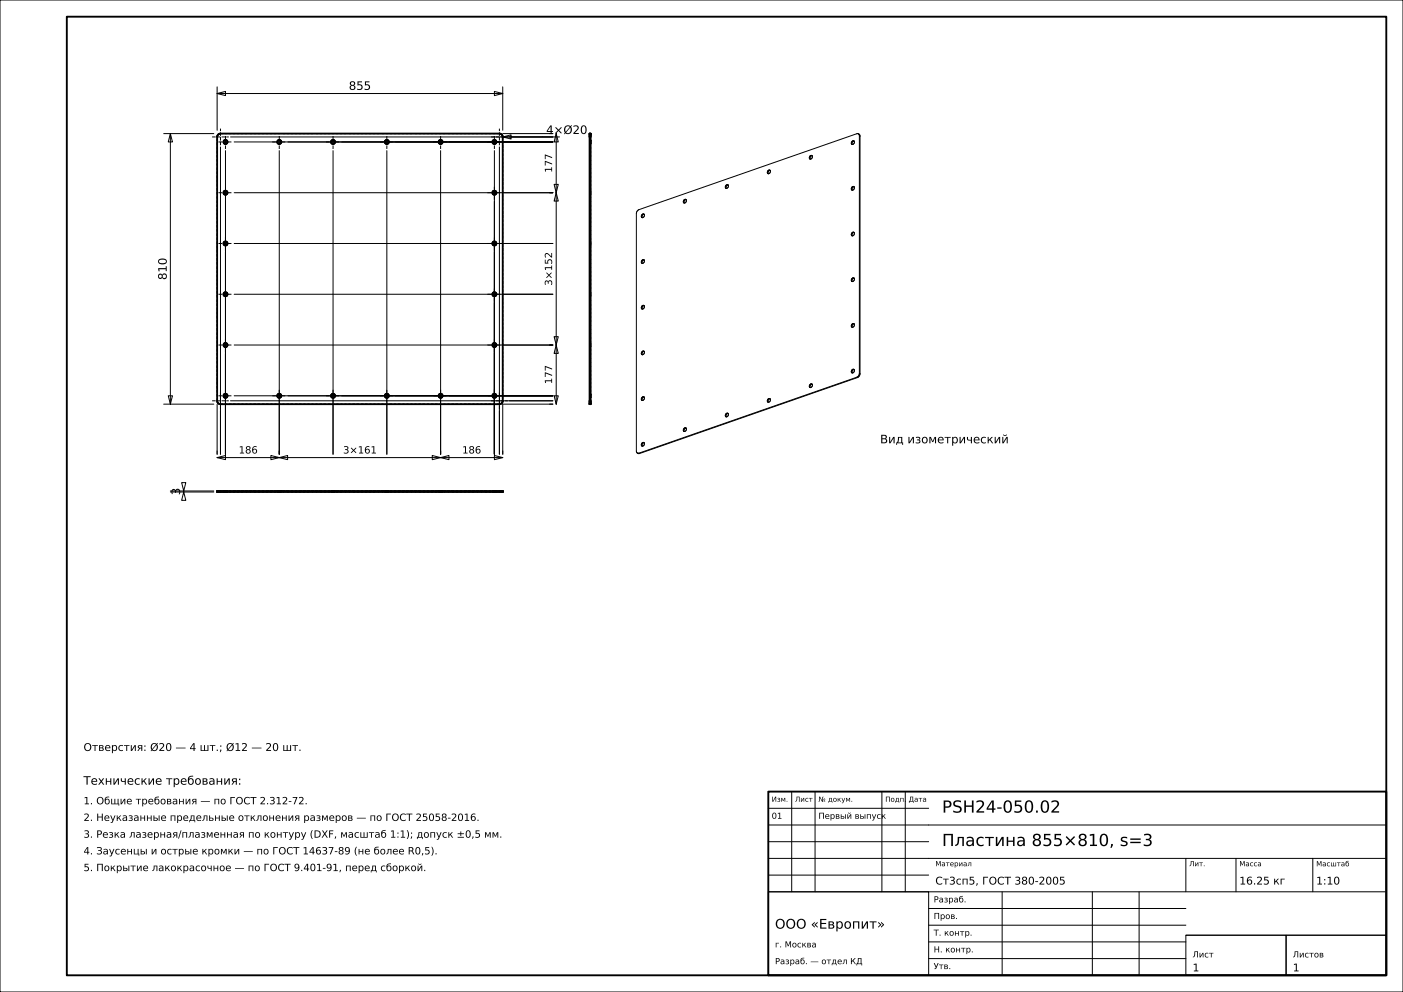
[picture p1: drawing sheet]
<svg xmlns="http://www.w3.org/2000/svg" width="420mm" height="297mm" viewBox="0 0 420 297" stroke-linecap="round" stroke-linejoin="round" font-family="sans-serif">
<g fill="none" stroke="#000" stroke-width=".3">
<path d="M0 0h420v297h-420zM49 40h15M51 40l.6 2.5h-1.2zM51 40v81M65 28l2.5-.6v1.2zM65 26v13M65 28h85.5M148 27.4l2.5 .6-2.5 .6zM150.5 26v13M150.5 40h15M166.5 40l.6 2.5h-1.2zM166.5 40v81"/>
<path d="M66 44v92M67.5 45.1v90.9M69 41h98.5M70.1 57.7h95.4M70.1 42.5h95.4M83.6 45.1v90.9M99.7 45.1v90.9M115.8 45.1v90.9M131.9 45.1v90.9M148 45.1v90.9M149.5 44v92M150.5 41l2.5-.6v1.2z"/>
<path d="M165.9 55.2h1.2l-.6 2.5zM166.5 57.7l.6 2.5h-1.2zM205.4 59.8l.1 .1a.72 .72 0 0 1-.6 .9M205.4 59.8a.58 .58 0 0 0-.7 .2 .58 .58 0 0 0 .2 .8M205.4 59.8a.69 .69 0 0 0-.6 1M218 55.4a.58 .58 0 0 0-.8 .2 .58 .58 0 0 0 .2 .8M218 55.4l.1 .2a.72 .72 0 0 1-.7 .8M218 55.4a.69 .69 0 0 0-.6 1M229.9 51.1l.2-.2a.49 .49 0 0 1 .4 .8 .49 .49 0 0 1-.8 0zM230.5 51a.69 .69 0 0 0-.5 1M243.1 46.6l.1 .2a.72 .72 0 0 1-.6 .8M243.1 46.6a.58 .58 0 0 0-.7 .3 .58 .58 0 0 0 .2 .7"/>
<path d="M243.1 46.6a.69 .69 0 0 0-.5 1M255.7 42.2l.1 .2a.72 .72 0 0 1-.7 .9M255.7 42.2a.58 .58 0 0 0-.8 .3 .58 .58 0 0 0 .2 .8M255.7 55.9l.1 .2a.72 .72 0 0 1-.7 .8M255.7 55.9a.58 .58 0 0 0-.8 .3 .58 .58 0 0 0 .2 .7M255.7 42.2a.69 .69 0 0 0-.6 1.1M255.7 55.9a.69 .69 0 0 0-.6 1M257 40.1l-.5-.1-65.2 22.8-.6 .4-.2 .7v71.1l.3 .7M257 40.1l.5 .7M257 40.1l.3 .6M257.3 40.7v71.1M257.3 40.7l.2 .1"/>
<path d="M257.5 40.8v71.1M70.1 72.9h95.4M192.8 64.1l.1 .2a.72 .72 0 0 1-.6 .9M192.8 64.1a.58 .58 0 0 0-.7 .3 .58 .58 0 0 0 .2 .8M192.8 77.8l.1 .2a.72 .72 0 0 1-.6 .9M192.8 77.8a.58 .58 0 0 0-.7 .3 .58 .58 0 0 0 .2 .8M192.8 64.2a.69 .69 0 0 0-.5 1M192.8 77.8a.69 .69 0 0 0-.5 1.1M255.7 69.6l.1 .2a.72 .72 0 0 1-.7 .8M255.7 69.6a.58 .58 0 0 0-.8 .3 .58 .58 0 0 0 .2 .7M255.7 69.6a.69 .69 0 0 0-.6 1M70.1 88.1h95.4"/>
<path d="M192.8 91.5l.1 .2a.72 .72 0 0 1-.6 .8M192.8 91.5a.58 .58 0 0 0-.7 .3 .58 .58 0 0 0 .2 .7M192.8 91.5a.69 .69 0 0 0-.5 1M255.1 97l.2-.1a.49 .49 0 0 1 .4 .7 .49 .49 0 0 1-.9 .1zM255.7 83.3l.1 .2a.72 .72 0 0 1-.7 .8M255.7 83.3a.58 .58 0 0 0-.8 .2 .58 .58 0 0 0 .2 .8M255.7 97a.69 .69 0 0 0-.6 1M255.7 83.3a.69 .69 0 0 0-.6 1M50.4 118.5h1.2l-.6 2.5zM70.1 103.3h95.4M70.1 118.5h95.4M165.9 118.5h1.2l-.6 2.5z"/>
<path d="M165.9 100.8h1.2l-.6 2.5zM166.5 103.3l.6 2.5h-1.2zM192.2 105.3l.2-.2a.49 .49 0 0 1 .4 .8 .49 .49 0 0 1-.8 0zM192.8 118.9l.1 .2a.72 .72 0 0 1-.6 .8M192.8 118.9a.58 .58 0 0 0-.7 .2 .58 .58 0 0 0 .2 .8M192.8 118.9a.69 .69 0 0 0-.5 1M192.8 105.2a.69 .69 0 0 0-.5 1M229.9 119.5l.2-.1a.49 .49 0 0 1 .4 .7 .49 .49 0 0 1-.8 0zM230.5 119.4a.69 .69 0 0 0-.5 1M243.1 115l.1 .2a.72 .72 0 0 1-.6 .8M243.1 115a.58 .58 0 0 0-.7 .3 .58 .58 0 0 0 .2 .7M243.1 115a.69 .69 0 0 0-.5 1"/>
<path d="M255.7 110.6l.1 .2a.72 .72 0 0 1-.7 .9M255.7 110.6a.58 .58 0 0 0-.8 .3 .58 .58 0 0 0 .2 .8M255.7 110.6a.69 .69 0 0 0-.6 1.1M256.5 112.9l-65.2 22.8M256.5 112.9l.2 .1M256.7 113l-65.2 22.8M257.3 111.8l-.3 .7-.5 .4M257.3 111.8l.2 .1M257.5 111.9l-.3 .7-.5 .4M49 121h15M65 137l2.5-.6v1.2zM65 121v15"/>
<path d="M65 137h85.5M69 120h96.5M81.1 136.4l2.5 .6-2.5 .6zM83.6 137l2.5-.6v1.2zM129.4 136.4l2.5 .6-2.5 .6zM131.9 137l2.5-.6v1.2zM148 136.4l2.5 .6-2.5 .6zM165.5 121h-15v15M190.8 135.7l.7 .1M190.8 135.7h.5M191.3 135.7l.2 .1M192.8 132.5l.1 .2a.72 .72 0 0 1-.6 .9"/>
<path d="M192.8 132.5a.58 .58 0 0 0-.7 .3 .58 .58 0 0 0 .2 .8M192.8 132.6a.69 .69 0 0 0-.5 1M205.4 128.2a.58 .58 0 0 0-.7 .2 .58 .58 0 0 0 .2 .8M205.4 128.2l.1 .2a.72 .72 0 0 1-.6 .8M205.4 128.2a.69 .69 0 0 0-.6 1M218 123.8a.58 .58 0 0 0-.8 .3 .58 .58 0 0 0 .2 .7M218 123.8l.1 .2a.72 .72 0 0 1-.7 .8M218 123.8a.69 .69 0 0 0-.6 1M51 147.3h13M51 147h13M54.4 144.5h1.2l-.6 2.5zM55 147.3l.6 2.5h-1.2z"/>
<path d="M55 147v.3M237 237v30M244 237v30M264 237v30M271 237v30M230 257h185M230 252h48M230 247h185M230 242h48M355 257v10M370 257v10M393 257v10"/>
<path d="M230 267h48v25h-48zM230 267h185M230 262h48M278 277h77M278 272h77M300 267v25M327 267v25M341 267v25M278 287h77M278 282h77M355 280h30v12h-30zM355 280h60"/>
<path d="M385 280h30v12h-30z"/>
</g>
<g fill="none" stroke="#000" stroke-width=".56">
<path d="M20 5h395v287h-395zM176.5 40h.3v81h-.3zM65.2 40.4l.8-.4h83.5l.6 .2 .4 .8v79l-.2 .6-.8 .4h-83.5l-.6-.2-.4-.8v-79zM176.5 41h.3M176.5 120h.3M65 147h85.5v.3h-85.5zM66 147v.3M149.5 147v.3M230 237h185v55h-185z"/>
<circle cx="67.5" cy="42.5" r=".6"/>
<circle cx="67.5" cy="57.7" r=".6"/>
<circle cx="83.6" cy="42.5" r=".6"/>
<circle cx="99.7" cy="42.5" r=".6"/>
<circle cx="115.8" cy="42.5" r=".6"/>
<circle cx="131.9" cy="42.5" r=".6"/>
<circle cx="148" cy="42.5" r=".6"/>
<circle cx="148" cy="57.7" r=".6"/>
<circle cx="67.5" cy="72.9" r=".6"/>
<circle cx="148" cy="72.9" r=".6"/>
<circle cx="67.5" cy="88.1" r=".6"/>
<circle cx="148" cy="88.1" r=".6"/>
<circle cx="67.5" cy="103.3" r=".6"/>
<circle cx="67.5" cy="118.5" r=".6"/>
<circle cx="83.6" cy="118.5" r=".6"/>
<circle cx="99.7" cy="118.5" r=".6"/>
<circle cx="115.8" cy="118.5" r=".6"/>
<circle cx="131.9" cy="118.5" r=".6"/>
<circle cx="148" cy="118.5" r=".6"/>
<circle cx="148" cy="103.3" r=".6"/>
</g>
<g fill="none" stroke="#000" stroke-width=".3" stroke-dasharray=".7 .5" stroke-linecap="butt">
<path d="M66 40h83.5M149.5 40h.2M176.8 40h-.3M65 41v-.2M65 40.8l.1-.2M65.1 40.6l.1-.2M65.2 40.4l.2-.2M65.4 40.2l.2-.1M65.6 40.1l.2-.1M65.8 40h.2M66.9 42.5v-.2M66.9 57.7v-.2"/>
<path d="M66.9 42.3l.1-.2M66.9 42.7v-.2M66.9 57.5l.1-.2M66.9 57.9v-.2M67 42.1l.1-.1M67 42.9l-.1-.2M67 57.3l.1-.1M67 58.1l-.1-.2M67.1 42l.2-.1M67.1 43l-.1-.1M67.1 57.2l.2-.1M67.1 58.2l-.1-.1"/>
<path d="M67.3 41.9h.2M67.3 43.1l-.2-.1M67.3 57.1h.2M67.3 58.3l-.2-.1M67.5 41.9h.2M67.5 43.1h-.2M67.5 57.1h.2M67.5 58.3h-.2M67.7 41.9l.2 .1M67.7 43.1h-.2M67.7 57.1l.2 .1M67.7 58.3h-.2"/>
<path d="M67.9 42l.1 .1M67.9 43l-.2 .1M67.9 57.2l.1 .1M67.9 58.2l-.2 .1M68 42.1l.1 .2M68 42.9l-.1 .1M68 57.3l.1 .2M68 58.1l-.1 .1M68.1 42.3v.2M68.1 42.7l-.1 .2M68.1 57.5v.2M68.1 57.9l-.1 .2"/>
<path d="M68.1 42.5v.2M68.1 57.7v.2M83 42.5v-.2M83 42.3l.1-.2M83 42.7v-.2M83.1 42.1l.1-.1M83.1 42.9l-.1-.2M83.2 42l.2-.1M83.2 43l-.1-.1M83.4 41.9h.2M83.4 43.1l-.2-.1M83.6 41.9h.2"/>
<path d="M83.6 43.1h-.2M83.8 41.9l.2 .1M83.8 43.1h-.2M84 42l.1 .1M84 43l-.2 .1M84.1 42.1l.1 .2M84.1 42.9l-.1 .1M84.2 42.3v.2M84.2 42.7l-.1 .2M84.2 42.5v.2M99.1 42.5v-.2M99.1 42.3l.1-.2"/>
<path d="M99.1 42.7v-.2M99.2 42.1l.1-.1M99.2 42.9l-.1-.2M99.3 42l.2-.1M99.3 43l-.1-.1M99.5 41.9h.2M99.5 43.1l-.2-.1M99.7 41.9h.2M99.7 43.1h-.2M99.9 41.9l.2 .1M99.9 43.1h-.2M100.1 42l.1 .1"/>
<path d="M100.1 43l-.2 .1M100.2 42.1l.1 .2M100.2 42.9l-.1 .1M100.3 42.3v.2M100.3 42.7l-.1 .2M100.3 42.5v.2M115.2 42.5v-.2M115.2 42.3l.1-.2M115.2 42.7v-.2M115.3 42.1l.1-.1M115.3 42.9l-.1-.2M115.4 42l.2-.1"/>
<path d="M115.4 43l-.1-.1M115.6 41.9h.2M115.6 43.1l-.2-.1M115.8 41.9h.2M115.8 43.1h-.2M116 41.9l.2 .1M116 43.1h-.2M116.2 42l.1 .1M116.2 43l-.2 .1M116.3 42.1l.1 .2M116.3 42.9l-.1 .1M116.4 42.3v.2"/>
<path d="M116.4 42.7l-.1 .2M116.4 42.5v.2M131.3 42.5v-.2M131.3 42.3l.1-.2M131.3 42.7v-.2M131.4 42.1l.1-.1M131.4 42.9l-.1-.2M131.5 42l.2-.1M131.5 43l-.1-.1M131.7 41.9h.2M131.7 43.1l-.2-.1M131.9 41.9h.2"/>
<path d="M131.9 43.1h-.2M132.1 41.9l.2 .1M132.1 43.1h-.2M132.3 42l.1 .1M132.3 43l-.2 .1M132.4 42.1l.1 .2M132.4 42.9l-.1 .1M132.5 42.3v.2M132.5 42.7l-.1 .2M132.5 42.5v.2M147.4 42.5v-.2M147.4 57.7v-.2"/>
<path d="M147.4 42.3l.1-.2M147.4 42.7v-.2M147.4 57.5l.1-.2M147.4 57.9v-.2M147.5 42.1l.1-.1M147.5 42.9l-.1-.2M147.5 57.3l.1-.1M147.5 58.1l-.1-.2M147.6 42l.2-.1M147.6 43l-.1-.1M147.6 57.2l.2-.1M147.6 58.2l-.1-.1"/>
<path d="M147.8 41.9h.2M147.8 43.1l-.2-.1M147.8 57.1h.2M147.8 58.3l-.2-.1M148 41.9h.2M148 43.1h-.2M148 57.1h.2M148 58.3h-.2M148.2 41.9l.2 .1M148.2 43.1h-.2M148.2 57.1l.2 .1M148.2 58.3h-.2"/>
<path d="M148.4 42l.1 .1M148.4 43l-.2 .1M148.4 57.2l.1 .1M148.4 58.2l-.2 .1M148.5 42.1l.1 .2M148.5 42.9l-.1 .1M148.5 57.3l.1 .2M148.5 58.1l-.1 .1M148.6 42.3v.2M148.6 42.7l-.1 .2M148.6 57.5v.2M148.6 57.9l-.1 .2"/>
<path d="M148.6 42.5v.2M148.6 57.7v.2M149.7 40l.2 .1M149.9 40.1l.2 .1M150.1 40.2l.2 .2M150.3 40.4l.1 .2M150.4 40.6l.1 .2M150.5 40.8v.2M150.5 41v79M176.5 42.5v.1M176.5 42.6v.1M176.5 42.7v.1"/>
<path d="M176.5 42.8v.1M176.5 42.9v.1M176.5 43v.1M176.5 43.1v-.1M176.5 43v-.1M176.5 42.9v-.1M176.5 42.8v-.2M176.5 42.6v-.1M176.5 42.5v-.1M176.5 42.4v-.2M176.5 42.2v-.1M176.5 42.1v-.1"/>
<path d="M176.5 42v-.1M176.5 41.9v.1M176.5 42v.1M176.5 42.1v.1M176.5 42.2v.1M176.5 42.3v.1M176.5 42.4v.1M176.5 57.7v.1M176.5 57.8v.1M176.5 57.9v.1M176.5 58v.1M176.5 58.1v.1"/>
<path d="M176.5 58.2v.1M176.5 58.3v-.1M176.5 58.2v-.1M176.5 58.1v-.1M176.5 58v-.2M176.5 57.8v-.1M176.5 57.7v-.1M176.5 57.6v-.2M176.5 57.4v-.1M176.5 57.3v-.1M176.5 57.2v-.1M176.5 57.1v.1"/>
<path d="M176.5 57.2v.1M176.5 57.3v.1M176.5 57.4v.1M176.5 57.5v.1M176.5 57.6v.1M176.5 40v.1M176.5 40.1v.1M176.5 40.2v.1M176.5 40.3v.1M176.5 40.4v.1M176.5 40.5v.1M176.5 40.6v.1"/>
<path d="M176.5 40.7v.1M176.5 40.8v.1M176.5 40.9v.1M176.5 41v79M176.8 42.5v-.1M176.8 42.4v-.1M176.8 42.3v-.1M176.8 42.2v-.1M176.8 42.1v-.1M176.8 42v-.1M176.8 41.9v.1M176.8 42v.1"/>
<path d="M176.8 42.1v.1M176.8 42.2v.2M176.8 42.4v.1M176.8 42.5v.1M176.8 42.6v.2M176.8 42.8v.1M176.8 42.9v.1M176.8 43v.1M176.8 43.1v-.1M176.8 43v-.1M176.8 42.9v-.1M176.8 42.8v-.1"/>
<path d="M176.8 42.7v-.1M176.8 42.6v-.1M176.8 57.7v-.1M176.8 57.6v-.1M176.8 57.5v-.1M176.8 57.4v-.1M176.8 57.3v-.1M176.8 57.2v-.1M176.8 57.1v.1M176.8 57.2v.1M176.8 57.3v.1M176.8 57.4v.2"/>
<path d="M176.8 57.6v.1M176.8 57.7v.1M176.8 57.8v.2M176.8 58v.1M176.8 58.1v.1M176.8 58.2v.1M176.8 58.3v-.1M176.8 58.2v-.1M176.8 58.1v-.1M176.8 58v-.1M176.8 57.9v-.1M176.8 57.8v-.1"/>
<path d="M176.8 41v-.1M176.8 40.9v-.1M176.8 40.8v-.1M176.8 40.7v-.1M176.8 40.6v-.1M176.8 40.5v-.1M176.8 40.4v-.1M176.8 40.3v-.1M176.8 40.2v-.1M176.8 40.1v-.1M66.9 72.9v-.2M66.9 72.7l.1-.2"/>
<path d="M66.9 73.1v-.2M67 72.5l.1-.1M67 73.3l-.1-.2M67.1 72.4l.2-.1M67.1 73.4l-.1-.1M67.3 72.3h.2M67.3 73.5l-.2-.1M67.5 72.3h.2M67.5 73.5h-.2M67.7 72.3l.2 .1M67.7 73.5h-.2M67.9 72.4l.1 .1"/>
<path d="M67.9 73.4l-.2 .1M68 72.5l.1 .2M68 73.3l-.1 .1M68.1 72.7v.2M68.1 73.1l-.1 .2M68.1 72.9v.2M147.4 72.9v-.2M147.4 72.7l.1-.2M147.4 73.1v-.2M147.5 72.5l.1-.1M147.5 73.3l-.1-.2M147.6 72.4l.2-.1"/>
<path d="M147.6 73.4l-.1-.1M147.8 72.3h.2M147.8 73.5l-.2-.1M148 72.3h.2M148 73.5h-.2M148.2 72.3l.2 .1M148.2 73.5h-.2M148.4 72.4l.1 .1M148.4 73.4l-.2 .1M148.5 72.5l.1 .2M148.5 73.3l-.1 .1M148.6 72.7v.2"/>
<path d="M148.6 73.1l-.1 .2M148.6 72.9v.2M176.5 72.9v.1M176.5 73v.1M176.5 73.1v.1M176.5 73.2v.1M176.5 73.3v.1M176.5 73.4v.1M176.5 73.5v-.1M176.5 73.4v-.1M176.5 73.3v-.1M176.5 73.2v-.2"/>
<path d="M176.5 73v-.1M176.5 72.9v-.1M176.5 72.8v-.2M176.5 72.6v-.1M176.5 72.5v-.1M176.5 72.4v-.1M176.5 72.3v.1M176.5 72.4v.1M176.5 72.5v.1M176.5 72.6v.1M176.5 72.7v.1M176.5 72.8v.1"/>
<path d="M176.8 72.9v-.1M176.8 72.8v-.1M176.8 72.7v-.1M176.8 72.6v-.1M176.8 72.5v-.1M176.8 72.4v-.1M176.8 72.3v.1M176.8 72.4v.1M176.8 72.5v.1M176.8 72.6v.2M176.8 72.8v.1M176.8 72.9v.1"/>
<path d="M176.8 73v.2M176.8 73.2v.1M176.8 73.3v.1M176.8 73.4v.1M176.8 73.5v-.1M176.8 73.4v-.1M176.8 73.3v-.1M176.8 73.2v-.1M176.8 73.1v-.1M176.8 73v-.1M66.9 88.1v-.2M66.9 87.9l.1-.2"/>
<path d="M66.9 88.3v-.2M67 87.7l.1-.1M67 88.5l-.1-.2M67.1 87.6l.2-.1M67.1 88.6l-.1-.1M67.3 87.5h.2M67.3 88.7l-.2-.1M67.5 87.5h.2M67.5 88.7h-.2M67.7 87.5l.2 .1M67.7 88.7h-.2M67.9 87.6l.1 .1"/>
<path d="M67.9 88.6l-.2 .1M68 87.7l.1 .2M68 88.5l-.1 .1M68.1 87.9v.2M68.1 88.3l-.1 .2M68.1 88.1v.2M147.4 88.1v-.2M147.4 87.9l.1-.2M147.4 88.3v-.2M147.5 87.7l.1-.1M147.5 88.5l-.1-.2M147.6 87.6l.2-.1"/>
<path d="M147.6 88.6l-.1-.1M147.8 87.5h.2M147.8 88.7l-.2-.1M148 87.5h.2M148 88.7h-.2M148.2 87.5l.2 .1M148.2 88.7h-.2M148.4 87.6l.1 .1M148.4 88.6l-.2 .1M148.5 87.7l.1 .2M148.5 88.5l-.1 .1M148.6 87.9v.2"/>
<path d="M148.6 88.3l-.1 .2M148.6 88.1v.2M176.5 88.1v.1M176.5 88.2v.1M176.5 88.3v.1M176.5 88.4v.1M176.5 88.5v.1M176.5 88.6v.1M176.5 88.7v-.1M176.5 88.6v-.1M176.5 88.5v-.1M176.5 88.4v-.2"/>
<path d="M176.5 88.2v-.1M176.5 88.1v-.1M176.5 88v-.2M176.5 87.8v-.1M176.5 87.7v-.1M176.5 87.6v-.1M176.5 87.5v.1M176.5 87.6v.1M176.5 87.7v.1M176.5 87.8v.1M176.5 87.9v.1M176.5 88v.1"/>
<path d="M176.8 88.1v-.1M176.8 88v-.1M176.8 87.9v-.1M176.8 87.8v-.1M176.8 87.7v-.1M176.8 87.6v-.1M176.8 87.5v.1M176.8 87.6v.1M176.8 87.7v.1M176.8 87.8v.2M176.8 88v.1M176.8 88.1v.1"/>
<path d="M176.8 88.2v.2M176.8 88.4v.1M176.8 88.5v.1M176.8 88.6v.1M176.8 88.7v-.1M176.8 88.6v-.1M176.8 88.5v-.1M176.8 88.4v-.1M176.8 88.3v-.1M176.8 88.2v-.1M66.9 103.3v-.2M66.9 118.5v-.2"/>
<path d="M66.9 103.1l.1-.2M66.9 103.5v-.2M66.9 118.3l.1-.2M66.9 118.7v-.2M67 102.9l.1-.1M67 103.7l-.1-.2M67 118.1l.1-.1M67 118.9l-.1-.2M67.1 102.8l.2-.1M67.1 103.8l-.1-.1M67.1 118l.2-.1M67.1 119l-.1-.1"/>
<path d="M67.3 102.7h.2M67.3 103.9l-.2-.1M67.3 117.9h.2M67.3 119.1l-.2-.1M67.5 102.7h.2M67.5 103.9h-.2M67.5 117.9h.2M67.5 119.1h-.2M67.7 102.7l.2 .1M67.7 103.9h-.2M67.7 117.9l.2 .1M67.7 119.1h-.2"/>
<path d="M67.9 102.8l.1 .1M67.9 103.8l-.2 .1M67.9 118l.1 .1M67.9 119l-.2 .1M68 102.9l.1 .2M68 103.7l-.1 .1M68 118.1l.1 .2M68 118.9l-.1 .1M68.1 103.1v.2M68.1 103.5l-.1 .2M68.1 118.3v.2M68.1 118.7l-.1 .2"/>
<path d="M68.1 103.3v.2M68.1 118.5v.2M83 118.5v-.2M83 118.3l.1-.2M83 118.7v-.2M83.1 118.1l.1-.1M83.1 118.9l-.1-.2M83.2 118l.2-.1M83.2 119l-.1-.1M83.4 117.9h.2M83.4 119.1l-.2-.1M83.6 117.9h.2"/>
<path d="M83.6 119.1h-.2M83.8 117.9l.2 .1M83.8 119.1h-.2M84 118l.1 .1M84 119l-.2 .1M84.1 118.1l.1 .2M84.1 118.9l-.1 .1M84.2 118.3v.2M84.2 118.7l-.1 .2M84.2 118.5v.2M99.1 118.5v-.2M99.1 118.3l.1-.2"/>
<path d="M99.1 118.7v-.2M99.2 118.1l.1-.1M99.2 118.9l-.1-.2M99.3 118l.2-.1M99.3 119l-.1-.1M99.5 117.9h.2M99.5 119.1l-.2-.1M99.7 117.9h.2M99.7 119.1h-.2M99.9 117.9l.2 .1M99.9 119.1h-.2M100.1 118l.1 .1"/>
<path d="M100.1 119l-.2 .1M100.2 118.1l.1 .2M100.2 118.9l-.1 .1M100.3 118.3v.2M100.3 118.7l-.1 .2M100.3 118.5v.2M115.2 118.5v-.2M115.2 118.3l.1-.2M115.2 118.7v-.2M115.3 118.1l.1-.1M115.3 118.9l-.1-.2M115.4 118l.2-.1"/>
<path d="M115.4 119l-.1-.1M115.6 117.9h.2M115.6 119.1l-.2-.1M115.8 117.9h.2M115.8 119.1h-.2M116 117.9l.2 .1M116 119.1h-.2M116.2 118l.1 .1M116.2 119l-.2 .1M116.3 118.1l.1 .2M116.3 118.9l-.1 .1M116.4 118.3v.2"/>
<path d="M116.4 118.7l-.1 .2M116.4 118.5v.2M131.3 118.5v-.2M131.3 118.3l.1-.2M131.3 118.7v-.2M131.4 118.1l.1-.1M131.4 118.9l-.1-.2M131.5 118l.2-.1M131.5 119l-.1-.1M131.7 117.9h.2M131.7 119.1l-.2-.1M131.9 117.9h.2"/>
<path d="M131.9 119.1h-.2M132.1 117.9l.2 .1M132.1 119.1h-.2M132.3 118l.1 .1M132.3 119l-.2 .1M132.4 118.1l.1 .2M132.4 118.9l-.1 .1M132.5 118.3v.2M132.5 118.7l-.1 .2M132.5 118.5v.2M147.4 103.3v-.2M147.4 118.5v-.2"/>
<path d="M147.4 103.1l.1-.2M147.4 103.5v-.2M147.4 118.3l.1-.2M147.4 118.7v-.2M147.5 102.9l.1-.1M147.5 103.7l-.1-.2M147.5 118.1l.1-.1M147.5 118.9l-.1-.2M147.6 102.8l.2-.1M147.6 103.8l-.1-.1M147.6 118l.2-.1M147.6 119l-.1-.1"/>
<path d="M147.8 102.7h.2M147.8 103.9l-.2-.1M147.8 117.9h.2M147.8 119.1l-.2-.1M148 102.7h.2M148 103.9h-.2M148 117.9h.2M148 119.1h-.2M148.2 102.7l.2 .1M148.2 103.9h-.2M148.2 117.9l.2 .1M148.2 119.1h-.2"/>
<path d="M148.4 102.8l.1 .1M148.4 103.8l-.2 .1M148.4 118l.1 .1M148.4 119l-.2 .1M148.5 102.9l.1 .2M148.5 103.7l-.1 .1M148.5 118.1l.1 .2M148.5 118.9l-.1 .1M148.6 103.1v.2M148.6 103.5l-.1 .2M148.6 118.3v.2M148.6 118.7l-.1 .2"/>
<path d="M148.6 103.3v.2M148.6 118.5v.2M176.5 103.3v.1M176.5 103.4v.1M176.5 103.5v.1M176.5 103.6v.1M176.5 103.7v.1M176.5 103.8v.1M176.5 103.9v-.1M176.5 103.8v-.1M176.5 103.7v-.1M176.5 103.6v-.2"/>
<path d="M176.5 103.4v-.1M176.5 103.3v-.1M176.5 103.2v-.2M176.5 103v-.1M176.5 102.9v-.1M176.5 102.8v-.1M176.5 102.7v.1M176.5 102.8v.1M176.5 102.9v.1M176.5 103v.1M176.5 103.1v.1M176.5 103.2v.1"/>
<path d="M176.5 118.5v.1M176.5 118.6v.1M176.5 118.7v.1M176.5 118.8v.1M176.5 118.9v.1M176.5 119v.1M176.5 119.1v-.1M176.5 119v-.1M176.5 118.9v-.1M176.5 118.8v-.2M176.5 118.6v-.1M176.5 118.5v-.1"/>
<path d="M176.5 118.4v-.2M176.5 118.2v-.1M176.5 118.1v-.1M176.5 118v-.1M176.5 117.9v.1M176.5 118v.1M176.5 118.1v.1M176.5 118.2v.1M176.5 118.3v.1M176.5 118.4v.1M176.8 103.3v-.1M176.8 103.2v-.1"/>
<path d="M176.8 103.1v-.1M176.8 103v-.1M176.8 102.9v-.1M176.8 102.8v-.1M176.8 102.7v.1M176.8 102.8v.1M176.8 102.9v.1M176.8 103v.2M176.8 103.2v.1M176.8 103.3v.1M176.8 103.4v.2M176.8 103.6v.1"/>
<path d="M176.8 103.7v.1M176.8 103.8v.1M176.8 103.9v-.1M176.8 103.8v-.1M176.8 103.7v-.1M176.8 103.6v-.1M176.8 103.5v-.1M176.8 103.4v-.1M176.8 118.5v-.1M176.8 118.4v-.1M176.8 118.3v-.1M176.8 118.2v-.1"/>
<path d="M176.8 118.1v-.1M176.8 118v-.1M176.8 117.9v.1M176.8 118v.1M176.8 118.1v.1M176.8 118.2v.2M176.8 118.4v.1M176.8 118.5v.1M176.8 118.6v.2M176.8 118.8v.1M176.8 118.9v.1M176.8 119v.1"/>
<path d="M176.8 119.1v-.1M176.8 119v-.1M176.8 118.9v-.1M176.8 118.8v-.1M176.8 118.7v-.1M176.8 118.6v-.1M65 120v-79M65 120.2v-.2M65.1 120.4l-.1-.2M65.2 120.6l-.1-.2M65.4 120.8l-.2-.2M65.6 120.9l-.2-.1"/>
<path d="M65.8 121l-.2-.1M66 121h-.2M149.5 121h-83.5M149.7 121h-.2M149.9 120.9l-.2 .1M150.1 120.8l-.2 .1M150.3 120.6l-.2 .2M150.4 120.4l-.1 .2M150.5 120.2l-.1 .2M150.5 120v.2M176.5 120v.1M176.5 120.1v.1"/>
<path d="M176.5 120.2v.1M176.5 120.3v.1M176.5 120.4v.1M176.5 120.5v.1M176.5 120.6v.1M176.5 120.7v.1M176.5 120.8v.1M176.5 120.9v.1M176.8 120v-79M176.8 121h-.3M176.8 121v-.1M176.8 120.9v-.1"/>
<path d="M176.8 120.8v-.1M176.8 120.7v-.1M176.8 120.6v-.1M176.8 120.5v-.1M176.8 120.4v-.1M176.8 120.3v-.1M176.8 120.2v-.1M176.8 120.1v-.1M65 147.3v-.3M65 147.3h.1M65.1 147h-.1M65.1 147.3h.1"/>
<path d="M65.2 147h-.1M65.2 147.3h.1M65.3 147h-.1M65.3 147.3h.1M65.4 147h-.1M65.4 147.3h.1M65.5 147h-.1M65.5 147.3h.1M65.6 147h-.1M65.6 147.3h.1M65.7 147h-.1M65.7 147.3h.1"/>
<path d="M65.8 147h-.1M65.8 147.3h.1M65.9 147h-.1M65.9 147.3h.1M66 147.3h83.5M66 147h-.1M66.9 147.3h.1M66.9 147h.1M67 147.3h-.1M67 147h-.1M67 147.3h.1M67 147h.1"/>
<path d="M67.1 147.3h-.1M67.1 147.3h.1M67.1 147h-.1M67.1 147h.1M67.2 147.3h-.1M67.2 147.3h.2M67.2 147h-.1M67.2 147h.2M67.4 147.3h-.2M67.4 147.3h.1M67.4 147h-.2M67.4 147h.1"/>
<path d="M67.5 147.3h-.1M67.5 147.3h.1M67.5 147h-.1M67.5 147h.1M67.6 147.3h-.1M67.6 147.3h.2M67.6 147h-.1M67.6 147h.2M67.8 147.3h-.2M67.8 147.3h.1M67.8 147h-.2M67.8 147h.1"/>
<path d="M67.9 147.3h-.1M67.9 147.3h.1M67.9 147h-.1M67.9 147h.1M68 147.3h-.1M68 147h-.1M68 147.3h.1M68 147h.1M68.1 147.3h-.1M68.1 147h-.1M68.1 147v.3M83 147.3h.1"/>
<path d="M83 147h.1M83.1 147.3h-.1M83.1 147h-.1M83.1 147.3h.1M83.1 147h.1M83.2 147.3h-.1M83.2 147.3h.1M83.2 147h-.1M83.2 147h.1M83.3 147.3h-.1M83.3 147.3h.2M83.3 147h-.1"/>
<path d="M83.3 147h.2M83.5 147.3h-.2M83.5 147.3h.1M83.5 147h-.2M83.5 147h.1M83.6 147.3h-.1M83.6 147.3h.1M83.6 147h-.1M83.6 147h.1M83.7 147.3h-.1M83.7 147.3h.2M83.7 147h-.1"/>
<path d="M83.7 147h.2M83.9 147.3h-.2M83.9 147.3h.1M83.9 147h-.2M83.9 147h.1M84 147.3h-.1M84 147.3h.1M84 147h-.1M84 147h.1M84.1 147.3h-.1M84.1 147h-.1M84.1 147.3h.1"/>
<path d="M84.1 147h.1M84.2 147.3h-.1M84.2 147h-.1M84.2 147v.3M99.1 147.3h.1M99.1 147h.1M99.2 147.3h-.1M99.2 147h-.1M99.2 147.3h.1M99.2 147h.1M99.3 147.3h-.1M99.3 147.3h.1"/>
<path d="M99.3 147h-.1M99.3 147h.1M99.4 147.3h-.1M99.4 147.3h.2M99.4 147h-.1M99.4 147h.2M99.6 147.3h-.2M99.6 147.3h.1M99.6 147h-.2M99.6 147h.1M99.7 147.3h-.1M99.7 147.3h.1"/>
<path d="M99.7 147h-.1M99.7 147h.1M99.8 147.3h-.1M99.8 147.3h.2M99.8 147h-.1M99.8 147h.2M100 147.3h-.2M100 147.3h.1M100 147h-.2M100 147h.1M100.1 147.3h-.1M100.1 147.3h.1"/>
<path d="M100.1 147h-.1M100.1 147h.1M100.2 147.3h-.1M100.2 147h-.1M100.2 147.3h.1M100.2 147h.1M100.3 147.3h-.1M100.3 147h-.1M100.3 147v.3M115.2 147.3h.1M115.2 147h.1M115.3 147.3h-.1"/>
<path d="M115.3 147h-.1M115.3 147.3h.1M115.3 147h.1M115.4 147.3h-.1M115.4 147.3h.1M115.4 147h-.1M115.4 147h.1M115.5 147.3h-.1M115.5 147.3h.2M115.5 147h-.1M115.5 147h.2M115.7 147.3h-.2"/>
<path d="M115.7 147.3h.1M115.7 147h-.2M115.7 147h.1M115.8 147.3h-.1M115.8 147.3h.1M115.8 147h-.1M115.8 147h.1M115.9 147.3h-.1M115.9 147.3h.2M115.9 147h-.1M115.9 147h.2M116.1 147.3h-.2"/>
<path d="M116.1 147.3h.1M116.1 147h-.2M116.1 147h.1M116.2 147.3h-.1M116.2 147.3h.1M116.2 147h-.1M116.2 147h.1M116.3 147.3h-.1M116.3 147h-.1M116.3 147.3h.1M116.3 147h.1M116.4 147.3h-.1"/>
<path d="M116.4 147h-.1M116.4 147v.3M131.3 147.3h.1M131.3 147h.1M131.4 147.3h-.1M131.4 147h-.1M131.4 147.3h.1M131.4 147h.1M131.5 147.3h-.1M131.5 147.3h.1M131.5 147h-.1M131.5 147h.1"/>
<path d="M131.6 147.3h-.1M131.6 147.3h.2M131.6 147h-.1M131.6 147h.2M131.8 147.3h-.2M131.8 147.3h.1M131.8 147h-.2M131.8 147h.1M131.9 147.3h-.1M131.9 147.3h.1M131.9 147h-.1M131.9 147h.1"/>
<path d="M132 147.3h-.1M132 147.3h.2M132 147h-.1M132 147h.2M132.2 147.3h-.2M132.2 147.3h.1M132.2 147h-.2M132.2 147h.1M132.3 147.3h-.1M132.3 147.3h.1M132.3 147h-.1M132.3 147h.1"/>
<path d="M132.4 147.3h-.1M132.4 147h-.1M132.4 147.3h.1M132.4 147h.1M132.5 147.3h-.1M132.5 147h-.1M132.5 147v.3M147.4 147.3h.1M147.4 147h.1M147.5 147.3h-.1M147.5 147h-.1M147.5 147.3h.1"/>
<path d="M147.5 147h.1M147.6 147.3h-.1M147.6 147.3h.1M147.6 147h-.1M147.6 147h.1M147.7 147.3h-.1M147.7 147.3h.2M147.7 147h-.1M147.7 147h.2M147.9 147.3h-.2M147.9 147.3h.1M147.9 147h-.2"/>
<path d="M147.9 147h.1M148 147.3h-.1M148 147.3h.1M148 147h-.1M148 147h.1M148.1 147.3h-.1M148.1 147.3h.2M148.1 147h-.1M148.1 147h.2M148.3 147.3h-.2M148.3 147.3h.1M148.3 147h-.2"/>
<path d="M148.3 147h.1M148.4 147.3h-.1M148.4 147.3h.1M148.4 147h-.1M148.4 147h.1M148.5 147.3h-.1M148.5 147h-.1M148.5 147.3h.1M148.5 147h.1M148.6 147.3h-.1M148.6 147h-.1M148.6 147v.3"/>
<path d="M149.5 147.3h.1M149.5 147h-83.5M149.6 147h-.1M149.6 147.3h.1M149.7 147h-.1M149.7 147.3h.1M149.8 147h-.1M149.8 147.3h.1M149.9 147h-.1M149.9 147.3h.1M150 147h-.1M150 147.3h.1"/>
<path d="M150.1 147h-.1M150.1 147.3h.1M150.2 147h-.1M150.2 147.3h.1M150.3 147h-.1M150.3 147.3h.1M150.4 147h-.1M150.4 147.3h.1M150.5 147h-.1"/>
</g>
<g fill="none" stroke="#000" stroke-width=".3" stroke-dasharray="1.1 .4" stroke-linecap="butt">
<path d="M63.5 41h5M65.4 42.5h4.2M65.4 57.7h4.2M66 43.5v-5M67.5 44.6v-4.2M67.5 59.8v-4.2M81.5 42.5h4.2M83.6 44.6v-4.2M97.6 42.5h4.2M99.7 44.6v-4.2M113.7 42.5h4.2M115.8 44.6v-4.2"/>
<path d="M129.8 42.5h4.2M131.9 44.6v-4.2M145.9 42.5h4.2M145.9 57.7h4.2M147 41h5M148 44.6v-4.2M148 59.8v-4.2M149.5 43.5v-5M65.4 72.9h4.2M67.5 75v-4.2M145.9 72.9h4.2M148 75v-4.2"/>
<path d="M65.4 88.1h4.2M67.5 90.2v-4.2M145.9 88.1h4.2M148 90.2v-4.2M65.4 103.3h4.2M65.4 118.5h4.2M67.5 105.4v-4.2M81.5 118.5h4.2M97.6 118.5h4.2M113.7 118.5h4.2M129.8 118.5h4.2M145.9 103.3h4.2"/>
<path d="M145.9 118.5h4.2M148 105.4v-4.2M63.5 120h5M66 122.5v-5M67.5 120.6v-4.2M83.6 120.6v-4.2M99.7 120.6v-4.2M115.8 120.6v-4.2M131.9 120.6v-4.2M147 120h5M148 120.6v-4.2M149.5 122.5v-5"/>
</g>
<g font-size="5">
<text x="282" y="243.3">PSH24-050.02</text>
<text x="282" y="253.3">Пластина 855×810, s=3</text>
</g>
<text font-size="4" x="232" y="278">ООО «Европит»</text>
<g font-size="3.5">
<text x="104.4" y="26.9">855</text>
<text x="163.5" y="40.1">4×Ø20</text>
<text x="49.9" y="83.8" transform="rotate(-90 49.9 83.8)">810</text>
<text x="263.5" y="132.7">Вид изометрический</text>
<text x="53.9" y="148.3" transform="rotate(-90 53.9 148.3)">3</text>
<text x="25" y="234.9">Технические требования:</text>
</g>
<g font-size="3.2">
<text x="25" y="224.8">Отверстия: Ø20 — 4 шт.; Ø12 — 20 шт.</text>
<text x="280" y="264.8">Ст3сп5, ГОСТ 380-2005</text>
<text x="371" y="264.8">16.25 кг</text>
<text x="394" y="264.8">1:10</text>
<text x="357" y="290.8">1</text>
<text x="387" y="290.8">1</text>
</g>
<g font-size="3">
<text x="165.3" y="51.7" transform="rotate(-90 165.3 51.7)">177</text>
<text x="165.3" y="85.6" transform="rotate(-90 165.3 85.6)">3×152</text>
<text x="165.3" y="115" transform="rotate(-90 165.3 115)">177</text>
<text x="71.4" y="135.8">186</text>
<text x="102.7" y="135.8">3×161</text>
<text x="138.3" y="135.8">186</text>
<text x="25" y="240.8">1. Общие требования — по ГОСТ 2.312-72.</text>
<text x="25" y="245.8">2. Неуказанные предельные отклонения размеров — по ГОСТ 25058-2016.</text>
<text x="25" y="250.8">3. Резка лазерная/плазменная по контуру (DXF, масштаб 1:1); допуск ±0,5 мм.</text>
<text x="25" y="255.8">4. Заусенцы и острые кромки — по ГОСТ 14637-89 (не более R0,5).</text>
<text x="25" y="260.8">5. Покрытие лакокрасочное — по ГОСТ 9.401-91, перед сборкой.</text>
</g>
<g font-size="2.5">
<text x="231" y="245.1">01</text>
<text x="245" y="245.1">Первый выпуск</text>
<text x="279.5" y="270.2">Разраб.</text>
<text x="279.5" y="275.1">Пров.</text>
<text x="279.5" y="280.1">Т. контр.</text>
<text x="232" y="283.6">г. Москва</text>
<text x="279.5" y="285.1">Н. контр.</text>
<text x="357" y="286.6">Лист</text>
<text x="387" y="286.6">Листов</text>
<text x="232" y="288.7">Разраб. — отдел КД</text>
<text x="279.5" y="290.1">Утв.</text>
</g>
<g font-size="2.1">
<text x="231" y="240">Изм.</text>
<text x="238" y="240">Лист</text>
<text x="245" y="240">№ докум.</text>
<text x="265" y="240">Подп.</text>
<text x="272" y="240">Дата</text>
<text x="280" y="259.3">Материал</text>
<text x="356" y="259.3">Лит.</text>
<text x="371" y="259.3">Масса</text>
<text x="394" y="259.4">Масштаб</text>
</g>
</svg>
